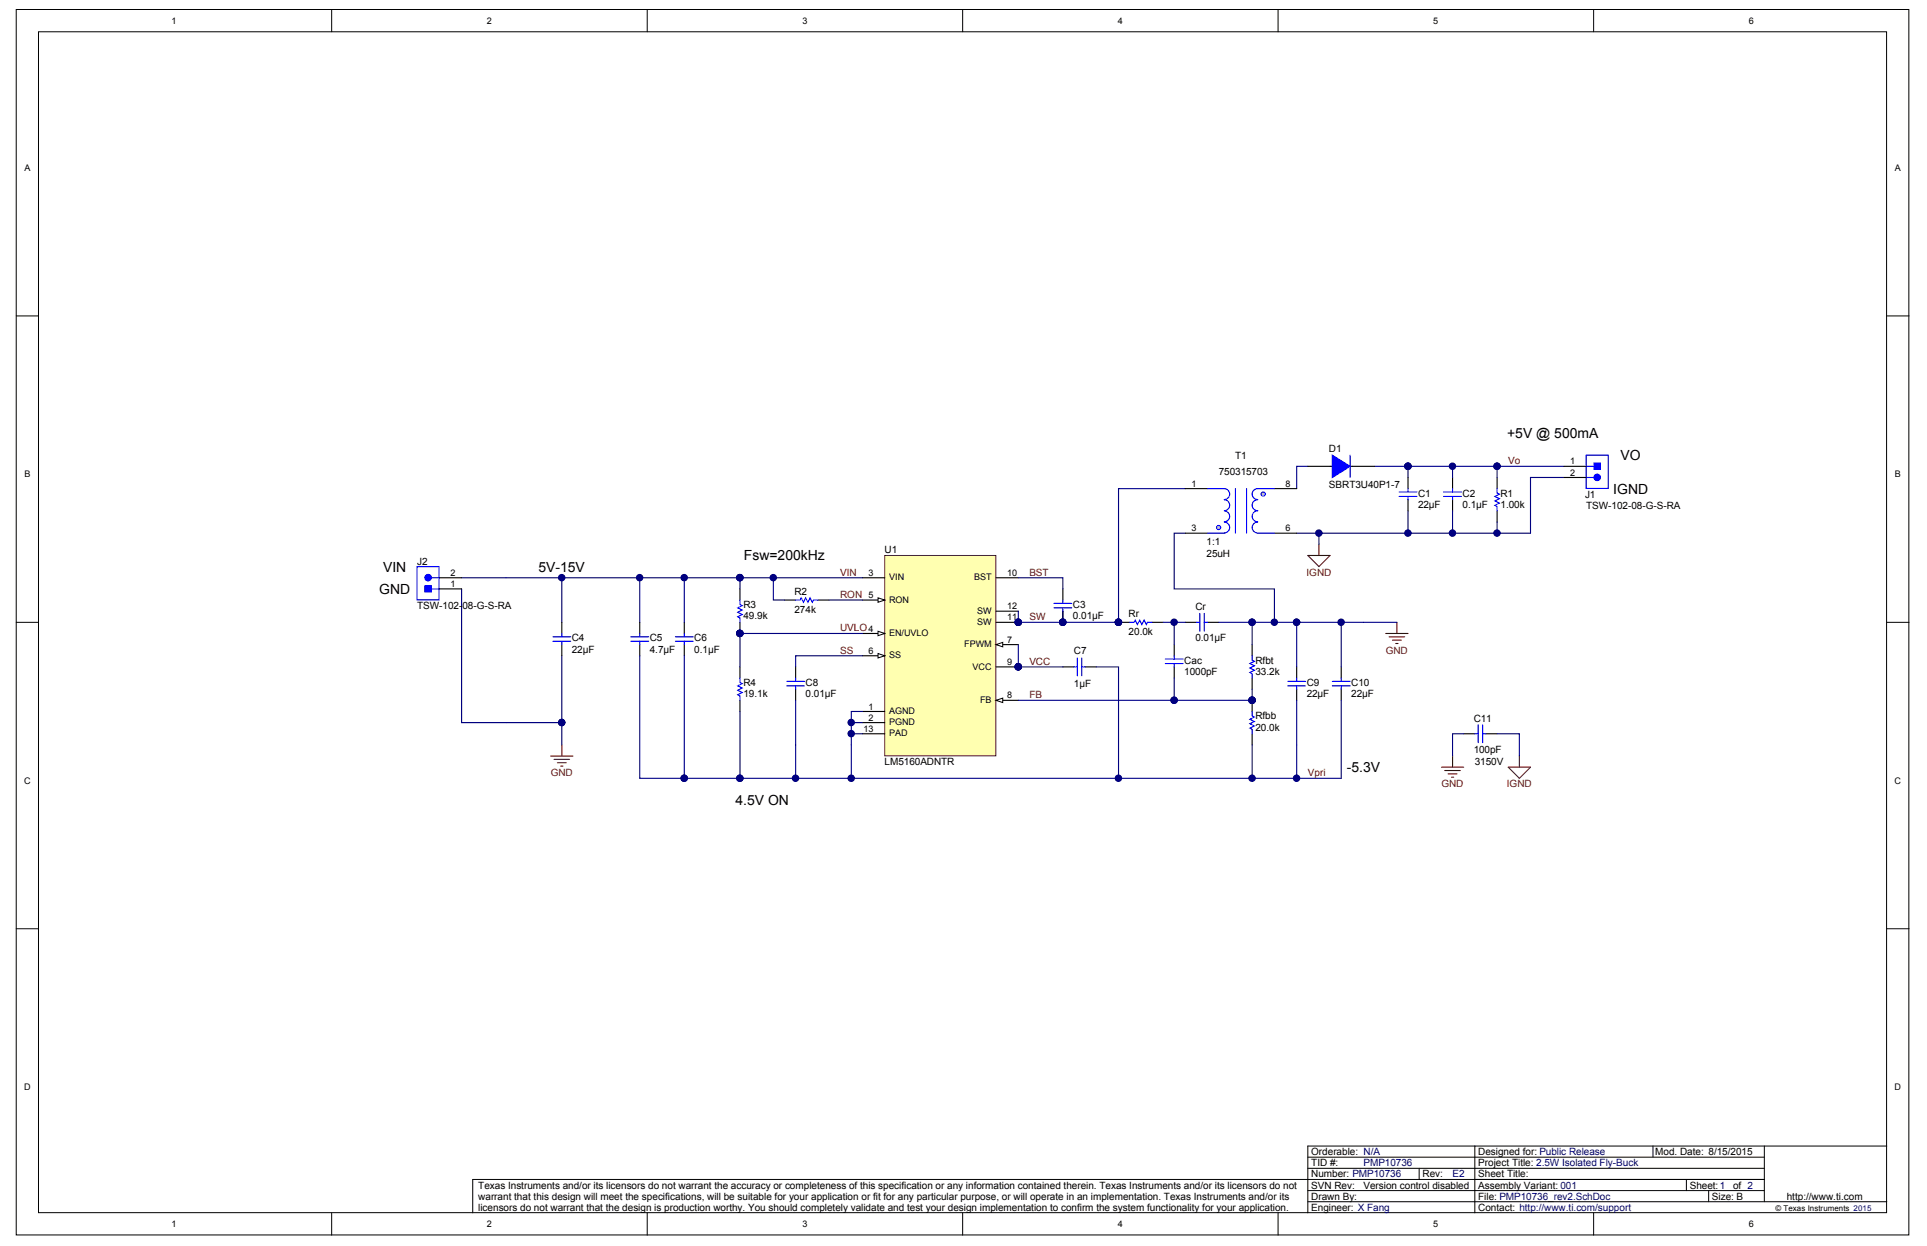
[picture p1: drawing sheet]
<svg xmlns="http://www.w3.org/2000/svg" width="432mm" height="279mm" viewBox="0 0 432 279" stroke-linecap="round" stroke-linejoin="round" font-family="sans-serif">
<g fill="#fff" stroke="#000" stroke-width=".22">
<path d="M3.6 2.1h424.1v274.5h-424.1z"/>
<path d="M8.6 7.1h414.1v264.5h-414.1z"/>
</g>
<g fill="none" stroke="#000" stroke-width=".22">
<path d="M74.3 2.1v5M145 2.1v5M215.7 2.1v5M286.4 2.1v5M357.1 2.1v5M3.6 70.8h5M422.8 70.8h5M3.6 139.4h5M422.8 139.4h5M3.6 208h5M422.8 208h5M293.1 259.2h102.2"/>
<path d="M330.5 256.7h-37.4v14.9M370.4 256.7v2.5M395.3 256.7v12.4M422.8 256.7h-92.3v14.9M74.3 271.6v5M145 271.6v5M215.7 271.6v5M286.4 271.6v5M293.1 269.1h129.7M293.1 266.6h102.2M293.1 261.6h102.2M318 261.6v2.5"/>
<path d="M357.1 271.6v5M377.9 264.1v2.5M382.9 266.6v2.5M395.3 264.1h-289.4v7.5"/>
</g>
<path d="M198.2 124.4h24.9v44.9h-24.9z" fill="#ffffb0" stroke="#800000" stroke-width=".22"/>
<path d="M193.3 129.4h4.9M193.3 159.3h4.9M193.3 141.9h4.9M193.3 161.8h4.9" fill="none" stroke="#000" stroke-width=".25"/>
<path d="M196.7 141.4l1.5 .5-1.5 .5z" fill="#fff" stroke="#000" stroke-width=".22"/>
<path d="M193.3 134.4h4.9" fill="none" stroke="#000" stroke-width=".25"/>
<path d="M196.7 133.9l1.5 .5-1.5 .5z" fill="#fff" stroke="#000" stroke-width=".22"/>
<path d="M193.3 146.9h4.9" fill="none" stroke="#000" stroke-width=".25"/>
<path d="M196.7 146.4l1.5 .5-1.5 .5z" fill="#fff" stroke="#000" stroke-width=".22"/>
<path d="M223.2 144.4h5" fill="none" stroke="#000" stroke-width=".25"/>
<path d="M223.2 144.4l1.5-.5v1z" fill="#fff" stroke="#000" stroke-width=".22"/>
<path d="M223.2 156.8h5" fill="none" stroke="#000" stroke-width=".25"/>
<path d="M223.2 156.8l1.5-.5v1z" fill="#fff" stroke="#000" stroke-width=".22"/>
<g fill="none" stroke="#000" stroke-width=".25">
<path d="M293.1 104.4h14.9M315.5 106.9v2.5M315.5 111.9v2.5M325.5 106.9v2.5M325.5 111.9v2.5M335.5 106.9v2.5M335.5 114.4v2.5M125.9 139.4v2.5M143.4 139.4v2.5M153.3 139.4v2.5M165.8 131.9v2.5M165.8 139.4v2.5"/>
<path d="M175.8 134.4h2.5M183.3 134.4h2.5M223.2 129.4h5M223.2 139.4h5M223.2 136.9h5M238.2 131.9v2.5M238.2 136.9v2.5M250.6 139.4h2.5M258.1 139.4h2.5M265.6 139.4h2.5M270.6 139.4h2.5M125.9 144.4v2.5"/>
<path d="M143.4 144.4v2.5M153.3 144.4v2.5M165.8 149.4v2.5M165.8 156.8v2.5M178.3 149.4v2.5M178.3 154.3v2.5M223.2 149.4h5M238.2 149.4h2.5M243.2 149.4h2.4M263.1 144.4v2.5M263.1 149.4v2.5M280.6 144.4v2.5"/>
<path d="M280.6 151.9v2.4M290.6 149.4v2.5M290.6 154.3v2.5M300.5 149.4v2.5M300.5 154.3v2.5M193.3 164.3h4.9M280.6 164.3v2.5M328 164.3h2.5M333 164.3h2.5"/>
</g>
<g fill="#000080" stroke="#000080" stroke-width=".22">
<circle cx="228.2" cy="149.3" r=".72"/>
<circle cx="228.2" cy="139.4" r=".72"/>
<circle cx="165.8" cy="141.8" r=".72"/>
<circle cx="238.1" cy="139.4" r=".72"/>
<circle cx="165.8" cy="129.4" r=".72"/>
<circle cx="173.3" cy="129.4" r=".72"/>
<circle cx="125.9" cy="129.4" r=".72"/>
<circle cx="125.9" cy="161.8" r=".72"/>
<circle cx="263.1" cy="139.4" r=".72"/>
<circle cx="263.1" cy="156.8" r=".72"/>
<circle cx="280.6" cy="139.4" r=".72"/>
<circle cx="290.5" cy="139.4" r=".72"/>
<circle cx="300.5" cy="139.4" r=".72"/>
<circle cx="190.7" cy="161.8" r=".72"/>
<circle cx="190.7" cy="164.3" r=".72"/>
<circle cx="165.8" cy="174.3" r=".72"/>
<circle cx="178.3" cy="174.3" r=".72"/>
<circle cx="190.7" cy="174.3" r=".72"/>
<circle cx="250.6" cy="174.3" r=".72"/>
<circle cx="280.6" cy="174.3" r=".72"/>
<circle cx="290.5" cy="174.3" r=".72"/>
<circle cx="285.5" cy="139.4" r=".72"/>
<circle cx="143.3" cy="129.4" r=".72"/>
<circle cx="153.3" cy="174.3" r=".72"/>
<circle cx="153.3" cy="129.4" r=".72"/>
<circle cx="315.5" cy="104.4" r=".72"/>
<circle cx="315.5" cy="119.4" r=".72"/>
<circle cx="335.4" cy="119.4" r=".72"/>
<circle cx="335.4" cy="104.4" r=".72"/>
<circle cx="295.5" cy="119.4" r=".72"/>
<circle cx="325.5" cy="119.4" r=".72"/>
<circle cx="325.5" cy="104.4" r=".72"/>
</g>
<g fill="none" stroke="#00f" stroke-width=".25">
<path d="M302.5 101.9v5M313.5 110.2h4M313.5 111.2h4M315.5 109.4v.8M315.5 111.2v.7M323.5 110.2h4M323.5 111.2h4M325.5 109.4v.8M325.5 111.2v.7M335.5 109.4v1l.5 .3-1 .5 1 .5-1 .5 1 .5-1 .5 .5 .2v1M165.8 134.4v1l.5 .2-1 .5 1 .5-1 .5 1 .5-1 .5 .5 .3v1M178.3 134.4h1l.2-.5 .5 1 .5-1 .5 1 .5-1 .5 1 .3-.5h1"/>
<path d="M236.2 135.1h4M236.2 136.1h4M238.2 134.4v.7M238.2 136.1v.8M253.1 139.4h1l.3-.5 .5 1 .5-1 .5 1 .5-1 .5 1 .2-.5h1M268.1 139.4h.8M268.9 137.4v4M269.9 137.4v4M269.9 139.4h.7M123.9 142.6h4M123.9 143.6h4M125.9 141.9v.7"/>
<path d="M125.9 143.6v.8M141.4 142.6h4M141.4 143.6h4M143.4 141.9v.7M143.4 143.6v.8M151.3 142.6h4M151.3 143.6h4M153.3 141.9v.7M153.3 143.6v.8M165.8 151.9v1l.5 .2-1 .5 1 .5-1 .5 1 .5-1 .5 .5 .2v1M176.3 152.6h4M176.3 153.6h4"/>
<path d="M178.3 151.9v.7M178.3 153.6v.7M240.7 149.4h.7M241.4 147.4v4M242.4 147.4v4M242.4 149.4h.8M261.1 147.6h4M261.1 148.6h4M263.1 146.9v.7M263.1 148.6v.8M280.6 159.3v1l.5 .3-1 .5 1 .5-1 .5 1 .5-1 .5 .5 .2v1M280.6 146.9v1l.5 .2-1 .5 1 .5-1 .5 1 .5-1 .5 .5 .3v1"/>
<path d="M288.6 152.6h4M288.6 153.6h4M290.6 151.9v.7M290.6 153.6v.7M298.5 152.6h4M298.5 153.6h4M300.5 151.9v.7M300.5 153.6v.7M330.5 164.3h.7M331.2 162.3v4M332.2 164.3h.8M332.2 162.3v4"/>
</g>
<g fill="none" stroke="#000080" stroke-width=".25">
<path d="M265.6 109.4h-15v30h-12.4M265.6 119.4h-2.5v12.5h22.5v7.5M293.1 104.4h-2.5v5M295.5 119.4v2.5M308 104.4h7.5M315.5 104.4h20v2.5M315.5 104.4v2.5M315.5 114.4v5M325.5 104.4v2.5M325.5 114.4v5M335.5 104.4h14.9M335.5 116.9v2.5"/>
<path d="M350.4 106.9h-7.4v12.5h-52.4M103.4 131.9v29.9h22.5v5M103.4 129.4h89.9M125.9 129.4v10M143.4 129.4v10M153.3 129.4v10M165.8 129.4v2.5M173.3 129.4v5h2.5M185.8 134.4h7.5M228.2 136.9v2.5h10v-2.5M228.2 129.4h10v2.5M260.6 139.4h5"/>
<path d="M263.1 139.4v5M273.1 139.4h7.5v5M280.6 139.4h10v10M290.6 139.4h22.4M300.5 139.4v10M125.9 146.9v14.9M143.4 146.9v27.4h9.9M153.3 146.9v27.4h12.5M178.3 156.8v17.5M193.3 146.9h-15v2.5M193.3 141.9h-27.5v7.5M193.3 159.3h-2.5v15"/>
<path d="M228.2 144.4v5h10M245.6 149.4h5v24.9M263.1 151.9v4.9h-34.9M280.6 154.3v2.5h-17.5M290.6 156.8v17.5M300.5 156.8v17.5h-134.7v-15M190.8 161.8h2.5M190.8 164.3h2.5M280.6 166.8v7.5M328 164.3h-2.5v5M335.5 164.3h5v5"/>
</g>
<g fill="none" stroke="#800000" stroke-width=".25">
<path d="M293.1 124.4h4.9l-2.5 2.5zM295.5 121.9v2.5M313 139.4v2.5M310.5 141.9h5M311.3 142.6h3.5M312 143.4h2M312.8 144.1h.5M123.4 169.3h5M124.1 170.1h3.5M124.9 170.8h2M125.6 171.6h.5M125.9 166.8v2.5"/>
<path d="M323 171.8h5M323.7 172.6h3.5M324.5 173.3h2M325.2 174.1h.5M325.5 169.3v2.5M338 171.8h5l-2.5 2.5zM340.5 169.3v2.5"/>
</g>
<path d="M298.5 101.9l4 2.5-4 2.5z" fill="#00f" stroke="#00f" stroke-width=".25"/>
<path d="M93.5 126.9h4.9v7.4h-4.9z" fill="#fff" stroke="#00f" stroke-width=".25"/>
<g fill="none" stroke="#00f" stroke-width=".25">
<path d="M270.6 109.4h3.7a1.22 1.22 0 0 1 1.2 1.3 1.22 1.22 0 0 1-1.2 1.2M270.6 119.4h3.7M274.3 111.9a1.22 1.22 0 0 1 1.2 1.2 1.22 1.22 0 0 1-1.2 1.3M274.3 114.4a1.22 1.22 0 0 1 1.2 1.2 1.22 1.22 0 0 1-1.2 1.3M274.3 116.9a1.22 1.22 0 0 1 1.2 1.2 1.22 1.22 0 0 1-1.2 1.3M276.8 109.4v10M279.3 109.4v10M281.8 114.4a1.22 1.22 0 0 0-1.2 1.2 1.22 1.22 0 0 0 1.2 1.3M281.8 116.9a1.22 1.22 0 0 0-1.2 1.2 1.22 1.22 0 0 0 1.2 1.3M281.8 109.4a1.22 1.22 0 0 0-1.2 1.3 1.22 1.22 0 0 0 1.2 1.2M281.8 111.9a1.22 1.22 0 0 0-1.2 1.2 1.22 1.22 0 0 0 1.2 1.3M281.8 119.4h3.8"/>
<path d="M96.7 129.4h1.7M96.7 131.9h1.7"/>
</g>
<circle cx="95.9" cy="129.4" r=".72" fill="#00f" stroke="#00f" stroke-width=".25"/>
<path d="M265.6 119.4h5M265.6 109.4h5M285.6 119.4h5M98.4 131.9h5M98.4 129.4h5" fill="none" stroke="#000" stroke-width=".25"/>
<path d="M95.2 131.1h1.4v1.5h-1.4z" fill="#00f" stroke="#00f" stroke-width=".22"/>
<g fill="#c0c0c0" stroke="#00f" stroke-width=".22">
<circle cx="273.1" cy="118.1" r=".47"/>
<circle cx="283" cy="110.7" r=".47"/>
</g>
<path d="M285.6 109.4h5" fill="none" stroke="#000" stroke-width=".25"/>
<path d="M281.8 109.4h3.8" fill="none" stroke="#00f" stroke-width=".25"/>
<path d="M355.4 101.9h5v7.5h-5z" fill="#fff" stroke="#00f" stroke-width=".25"/>
<path d="M355.4 106.9h1.8M355.4 104.4h1.8" fill="none" stroke="#00f" stroke-width=".25"/>
<circle cx="357.9" cy="106.9" r=".72" fill="#00f" stroke="#00f" stroke-width=".25"/>
<path d="M350.4 104.4h5M350.4 106.9h5" fill="none" stroke="#000" stroke-width=".25"/>
<path d="M357.2 103.7h1.4v1.4h-1.4z" fill="#00f" stroke="#00f" stroke-width=".22"/>
<text font-size="3.5" fill="#000080" x="279.8" y="158.7">PIRfbb02</text>
<g font-size="3.1">
<text x="337.7" y="98">+5V @ 500mA</text>
<text x="363.2" y="103">VO</text>
<text x="361.5" y="110.5">IGND</text>
<text x="166.7" y="125.5">Fsw=200kHz</text>
<text x="85.9" y="128">VIN</text>
<text x="120.7" y="128">5V-15V</text>
<text x="85" y="133">GND</text>
<text x="301.8" y="172.9">-5.3V</text>
<text x="164.8" y="180.4">4.5V ON</text>
</g>
<g font-size="2.2">
<text x="297.8" y="101.2">D1</text>
<text x="273.1" y="106.5">750315703</text>
<text x="276.8" y="102.7">T1</text>
<text x="297.8" y="109.2">SBRT3U40P1-7</text>
<text x="317.8" y="113.7">22µF</text>
<text x="317.8" y="111.2">C1</text>
<text x="327.7" y="113.7">0.1µF</text>
<text x="327.7" y="111.2">C2</text>
<text x="336.2" y="113.7">1.00k</text>
<text x="336.2" y="111.2">R1</text>
<text x="355.2" y="111.5">J1</text>
<text x="355.4" y="114">TSW-102-08-G-S-RA</text>
<text x="198.2" y="123.9">U1</text>
<text x="270.4" y="122.2">1:1</text>
<text x="270.4" y="124.7">25uH</text>
<text x="93.5" y="126.4">J2</text>
<text x="93.5" y="136.4">TSW-102-08-G-S-RA</text>
<text x="166.6" y="136.2">R3</text>
<text x="178" y="137.2">274k</text>
<text x="178" y="133.2">R2</text>
<text x="240.4" y="136.2">C3</text>
<text x="267.9" y="136.7">Cr</text>
<text x="128.1" y="143.6">C4</text>
<text x="145.6" y="143.6">C5</text>
<text x="155.6" y="143.6">C6</text>
<text x="166.6" y="138.7">49.9k</text>
<text x="240.4" y="138.7">0.01µF</text>
<text x="252.9" y="142.2">20.0k</text>
<text x="252.9" y="138.1">Rr</text>
<text x="267.9" y="143.6">0.01µF</text>
<text x="128.1" y="146.1">22µF</text>
<text x="145.6" y="146.1">4.7µF</text>
<text x="155.6" y="146.1">0.1µF</text>
<text x="240.6" y="146.4">C7</text>
<text x="265.4" y="148.6">Cac</text>
<text x="281.3" y="148.6">Rfbt</text>
<text x="166.6" y="153.6">R4</text>
<text x="180.5" y="153.6">C8</text>
<text x="240.6" y="153.9">1µF</text>
<text x="265.4" y="151.1">1000pF</text>
<text x="281.3" y="151.1">33.2k</text>
<text x="292.8" y="153.6">C9</text>
<text x="302.8" y="153.6">C10</text>
<text x="166.6" y="156.1">19.1k</text>
<text x="180.5" y="156.1">0.01µF</text>
<text x="281.3" y="161.1">Rfbb</text>
<text x="292.8" y="156.1">22µF</text>
<text x="302.8" y="156.1">22µF</text>
<text x="330.2" y="161.6">C11</text>
<text x="281.3" y="163.6">20.0k</text>
<text x="198.2" y="171.3">LM5160ADNTR</text>
<text x="330.2" y="168.6">100pF</text>
<text x="330.5" y="171.3">3150V</text>
<text x="293.8" y="263.7">Number: PMP10736</text>
<text x="293.8" y="261.2">TID #:</text>
<text x="293.8" y="258.7">Orderable: N/A</text>
<text x="318.8" y="263.7">Rev:</text>
<text x="331.2" y="263.7">Sheet Title:</text>
<text x="331.2" y="261.2">Project Title: 2.5W Isolated Fly-Buck</text>
<text x="331.2" y="258.7">Designed for: Public Release</text>
<text x="370.9" y="258.7">Mod. Date: 8/15/2015</text>
<text x="107.2" y="266.2">Texas Instruments and/or its licensors do not warrant the accuracy or completeness of this specification or any information contained therein. Texas Instruments and/or its licensors do not</text>
<text x="107.2" y="268.7">warrant that this design will meet the specifications, will be suitable for your application or fit for any particular purpose, or will operate in an implementation. Texas Instruments and/or its</text>
<text x="293.8" y="268.7">Drawn By:</text>
<text x="293.8" y="266.2">SVN Rev:</text>
<text x="305.5" y="266.2">Version control disabled</text>
<text x="331.2" y="268.7">File: PMP10736_rev2.SchDoc</text>
<text x="331.2" y="266.2">Assembly Variant: 001</text>
<text x="378.6" y="266.2">Sheet:1</text>
<text x="383.6" y="268.7">Size: B</text>
<text x="388.4" y="266.2">of 2</text>
<text x="400.4" y="268.7">http://www.ti.com</text>
<text x="107.2" y="271.2">licensors do not warrant that the design is production worthy. You should completely validate and test your design implementation to confirm the system functionality for your application.</text>
<text x="293.8" y="271.2">Engineer: X Fang</text>
<text x="331.2" y="271.2">Contact: http://www.ti.com/support</text>
</g>
<g font-size="2.2" fill="#800000">
<text x="338" y="104">Vo</text>
<text x="188.3" y="128.9">VIN</text>
<text x="230.7" y="128.9">BST</text>
<text x="292.8" y="128.9">IGND</text>
<text x="188.3" y="133.9">RON</text>
<text x="188.3" y="141.4">UVLO4</text>
<text x="230.7" y="138.9">SW</text>
<text x="188.3" y="146.4">SS</text>
<text x="230.7" y="148.9">VCC</text>
<text x="310.5" y="146.4">GND</text>
<text x="230.7" y="156.4">FB</text>
<text x="123.4" y="173.8">GND</text>
<text x="293.1" y="173.8">Vpri</text>
<text x="323" y="176.3">GND</text>
<text x="337.7" y="176.3">IGND</text>
</g>
<g font-size="2.2" fill="#000080">
<text x="305.5" y="261.2">PMP10736</text>
<text x="325.5" y="263.7">E2</text>
</g>
<g font-size="2">
<text x="38.4" y="5.3">1</text>
<text x="109.1" y="5.3">2</text>
<text x="179.8" y="5.3">3</text>
<text x="250.5" y="5.3">4</text>
<text x="321.2" y="5.3">5</text>
<text x="391.9" y="5.3">6</text>
<text x="5.5" y="38.3">A</text>
<text x="424.6" y="38.3">A</text>
<text x="5.5" y="106.9">B</text>
<text x="351.8" y="104">1</text>
<text x="351.8" y="106.5">2</text>
<text x="424.6" y="106.9">B</text>
<text x="267" y="109">1</text>
<text x="288.1" y="109">8</text>
<text x="267" y="119">3</text>
<text x="288.1" y="119">6</text>
<text x="101" y="131.5">1</text>
<text x="101" y="129">2</text>
<text x="194.6" y="129">3</text>
<text x="199.2" y="130">VIN</text>
<text x="218.3" y="130">BST</text>
<text x="225.7" y="129">10</text>
<text x="194.6" y="134">5</text>
<text x="199.2" y="135">RON</text>
<text x="219" y="137.5">SW</text>
<text x="225.7" y="136.5">12</text>
<text x="199.2" y="142.5">EN/UVLO</text>
<text x="219" y="140">SW</text>
<text x="225.7" y="143.9">7</text>
<text x="225.7" y="138.9">11</text>
<text x="194.6" y="146.4">6</text>
<text x="199.2" y="147.4">SS</text>
<text x="216.1" y="145">FPWM</text>
<text x="217.9" y="149.9">VCC</text>
<text x="225.7" y="148.9">9</text>
<text x="194.6" y="158.9">1</text>
<text x="194.6" y="161.4">2</text>
<text x="199.2" y="159.9">AGND</text>
<text x="219.6" y="157.4">FB</text>
<text x="225.7" y="156.4">8</text>
<text x="193.5" y="163.9">13</text>
<text x="199.2" y="162.4">PGND</text>
<text x="199.2" y="164.9">PAD</text>
<text x="5.4" y="175.5">C</text>
<text x="424.5" y="175.5">C</text>
<text x="5.4" y="244.1">D</text>
<text x="424.5" y="244.1">D</text>
<text x="38.4" y="274.8">1</text>
<text x="109.1" y="274.8">2</text>
<text x="179.8" y="274.8">3</text>
<text x="250.5" y="274.8">4</text>
<text x="321.2" y="274.8">5</text>
<text x="391.9" y="274.8">6</text>
</g>
<text font-size="1.8" x="397.8" y="271.3">© Texas Instruments 2015</text>
<text font-size="1.4" fill="#000080" x="250.1" y="139.6">PIRr01</text>
</svg>
